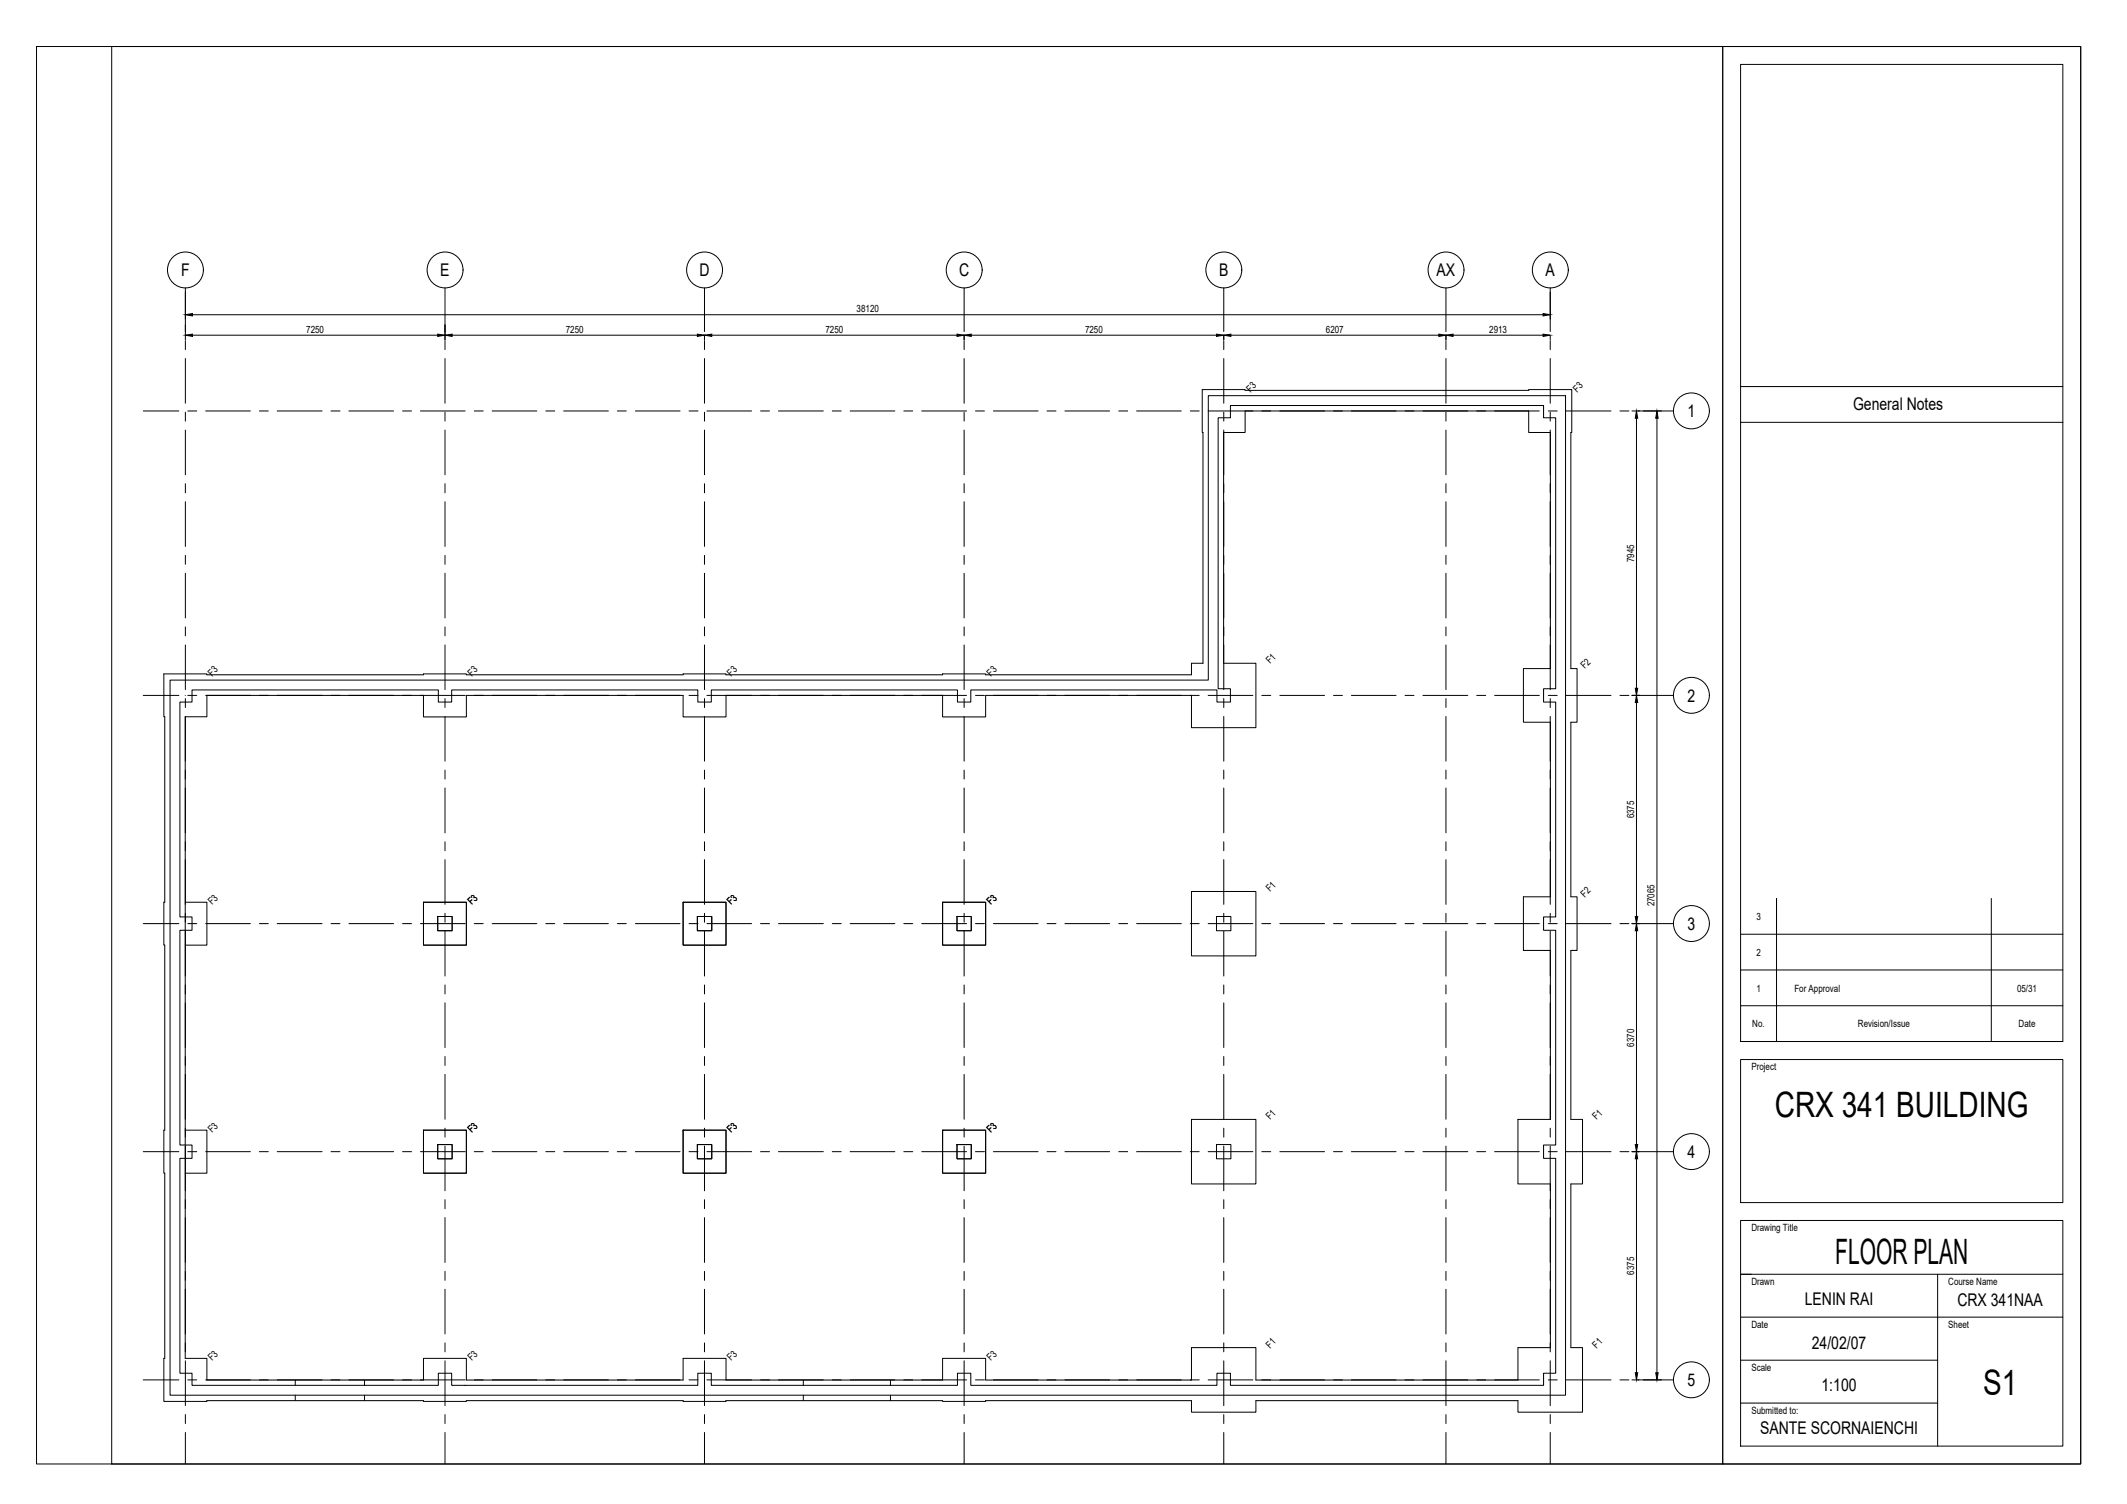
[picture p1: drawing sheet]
<svg xmlns="http://www.w3.org/2000/svg" width="594mm" height="420mm" viewBox="0 0 594 420" stroke-linecap="round" stroke-linejoin="round" font-family="sans-serif">
<!-- layer: S-GRID -->
<g fill="none" stroke="#000" stroke-width=".28">
<path d="M51.8 80.4v12.2M51.8 95.2v2.5M124.3 80.4v12.2M124.3 95.2v2.5M196.8 80.4v12.2M196.8 95.2v2.5M269.3 80.4v12.2M269.3 95.2v2.5M341.8 80.4v12.2M341.8 95.2v2.5M403.9 80.4v12.2M403.9 95.2v2.5"/>
<path d="M433 80.4v12.2M433 95.2v2.5M40 114.8h10M51.8 100.2v12.4M51.8 115.1v2.5M52.5 114.8h2.4M57.4 114.8h12.5M72.4 114.8h2.5M77.4 114.8h12.6M92.5 114.8h2.5M97.5 114.8h12.4M112.4 114.8h2.5"/>
<path d="M117.4 114.8h12.5M124.3 100.2v12.4M124.3 115.1v2.5M132.5 114.8h2.5M137.5 114.8h12.4M152.4 114.8h2.5M157.4 114.8h12.5M172.4 114.8h2.5M177.5 114.8h12.4M192.4 114.8h2.5M196.8 100.2v12.4M196.8 115.1v2.5"/>
<path d="M197.4 114.8h12.5M212.4 114.8h2.5M217.4 114.8h12.6M232.5 114.8h2.4M237.4 114.8h12.5M252.4 114.8h2.5M257.4 114.8h12.6M269.3 100.2v12.4M269.3 115.1v2.5M272.5 114.8h2.5M277.5 114.8h12.4M292.4 114.8h2.5"/>
<path d="M297.4 114.8h12.5M312.5 114.8h2.5M317.5 114.8h12.4M332.4 114.8h2.5M337.4 114.8h12.5M341.8 100.2v12.4M341.8 115.1v2.5M352.4 114.8h2.5M357.5 114.8h12.5M372.4 114.8h2.5M377.4 114.8h12.5M392.4 114.8h2.5"/>
<path d="M397.4 114.8h12.6M403.9 100.2v12.4M403.9 115.1v2.5M412.5 114.8h2.5M417.4 114.8h12.5M432.4 114.8h2.5M433 100.2v12.4M433 115.1v2.5M437.4 114.8h12.6M452.5 114.8h2.5M457.5 114.8h9.9M51.8 120.1v12.5"/>
<path d="M51.8 135.1v2.6M124.3 120.1v12.5M124.3 135.1v2.6M196.8 120.1v12.5M196.8 135.1v2.6M269.3 120.1v12.5M269.3 135.1v2.6M341.8 120.1v12.5M341.8 135.1v2.6M403.9 120.1v12.5M403.9 135.1v2.6M433 120.1v12.5"/>
<path d="M433 135.1v2.6M51.8 140.2v12.5M51.8 155.2v2.4M124.3 140.2v12.5M124.3 155.2v2.4M196.8 140.2v12.5M196.8 155.2v2.4M269.3 140.2v12.5M269.3 155.2v2.4M341.8 140.2v12.5M341.8 155.2v2.4M403.9 140.2v12.5"/>
<path d="M403.9 155.2v2.4M433 140.2v12.5M433 155.2v2.4M51.8 160.1v12.5M51.8 175.1v2.5M124.3 160.1v12.5M124.3 175.1v2.5M196.8 160.1v12.5M196.8 175.1v2.5M269.3 160.1v12.5M269.3 175.1v2.5M341.8 160.1v12.5"/>
<path d="M341.8 175.1v2.5M403.9 160.1v12.5M403.9 175.1v2.5M433 160.1v12.5M433 175.1v2.5M40 194.3h10M51.8 180.2v12.5M51.8 195.2v2.5M52.5 194.3h2.4M57.4 194.3h12.5M72.4 194.3h2.5M77.4 194.3h12.6"/>
<path d="M92.5 194.3h2.5M97.5 194.3h12.4M112.4 194.3h2.5M117.4 194.3h12.5M124.3 180.2v12.5M124.3 195.2v2.5M132.5 194.3h2.5M137.5 194.3h12.4M152.4 194.3h2.5M157.4 194.3h12.5M172.4 194.3h2.5M177.5 194.3h12.4"/>
<path d="M192.4 194.3h2.5M196.8 180.2v12.5M196.8 195.2v2.5M197.4 194.3h12.5M212.4 194.3h2.5M217.4 194.3h12.6M232.5 194.3h2.4M237.4 194.3h12.5M252.4 194.3h2.5M257.4 194.3h12.6M269.3 180.2v12.5M269.3 195.2v2.5"/>
<path d="M272.5 194.3h2.5M277.5 194.3h12.4M292.4 194.3h2.5M297.4 194.3h12.5M312.5 194.3h2.5M317.5 194.3h12.4M332.4 194.3h2.5M337.4 194.3h12.5M341.8 180.2v12.5M341.8 195.2v2.5M352.4 194.3h2.5M357.5 194.3h12.5"/>
<path d="M372.4 194.3h2.5M377.4 194.3h12.5M392.4 194.3h2.5M397.4 194.3h12.6M403.9 180.2v12.5M403.9 195.2v2.5M412.5 194.3h2.5M417.4 194.3h12.5M432.4 194.3h2.5M433 180.2v12.5M433 195.2v2.5M437.4 194.3h12.6"/>
<path d="M452.5 194.3h2.5M457.5 194.3h9.9M51.8 200.2v12.4M51.8 215.1v2.5M124.3 200.2v12.4M124.3 215.1v2.5M196.8 200.2v12.4M196.8 215.1v2.5M269.3 200.2v12.4M269.3 215.1v2.5M341.8 200.2v12.4M341.8 215.1v2.5"/>
<path d="M403.9 200.2v12.4M403.9 215.1v2.5M433 200.2v12.4M433 215.1v2.5M51.8 220.1v12.6M51.8 235.2v2.5M124.3 220.1v12.6M124.3 235.2v2.5M196.8 220.1v12.6M196.8 235.2v2.5M269.3 220.1v12.6M269.3 235.2v2.5"/>
<path d="M341.8 220.1v12.6M341.8 235.2v2.5M403.9 220.1v12.6M403.9 235.2v2.5M433 220.1v12.6M433 235.2v2.5M40 258h10M51.8 240.2v12.4M51.8 255.1v2.5M52.5 258h2.4M57.4 258h12.5M72.4 258h2.5"/>
<path d="M77.4 258h12.6M92.5 258h2.5M97.5 258h12.4M112.4 258h2.5M117.4 258h12.5M124.3 240.2v12.4M124.3 255.1v2.5M132.5 258h2.5M137.5 258h12.4M152.4 258h2.5M157.4 258h12.5M172.4 258h2.5"/>
<path d="M177.5 258h12.4M192.4 258h2.5M196.8 240.2v12.4M196.8 255.1v2.5M197.4 258h12.5M212.4 258h2.5M217.4 258h12.6M232.5 258h2.4M237.4 258h12.5M252.4 258h2.5M257.4 258h12.6M269.3 240.2v12.4"/>
<path d="M269.3 255.1v2.5M272.5 258h2.5M277.5 258h12.4M292.4 258h2.5M297.4 258h12.5M312.5 258h2.5M317.5 258h12.4M332.4 258h2.5M337.4 258h12.5M341.8 240.2v12.4M341.8 255.1v2.5M352.4 258h2.5"/>
<path d="M357.5 258h12.5M372.4 258h2.5M377.4 258h12.5M392.4 258h2.5M397.4 258h12.6M403.9 240.2v12.4M403.9 255.1v2.5M412.5 258h2.5M417.4 258h12.5M432.4 258h2.5M433 240.2v12.4M433 255.1v2.5"/>
<path d="M437.4 258h12.6M452.5 258h2.5M457.5 258h9.9M51.8 260.1v12.6M51.8 275.2v2.5M124.3 260.1v12.6M124.3 275.2v2.5M196.8 260.1v12.6M196.8 275.2v2.5M269.3 260.1v12.6M269.3 275.2v2.5M341.8 260.1v12.6"/>
<path d="M341.8 275.2v2.5M403.9 260.1v12.6M403.9 275.2v2.5M433 260.1v12.6M433 275.2v2.5M51.8 280.2v12.5M51.8 295.1v2.5M124.3 280.2v12.5M124.3 295.1v2.5M196.8 280.2v12.5M196.8 295.1v2.5M269.3 280.2v12.5"/>
<path d="M269.3 295.1v2.5M341.8 280.2v12.5M341.8 295.1v2.5M403.9 280.2v12.5M403.9 295.1v2.5M433 280.2v12.5M433 295.1v2.5M51.8 300.1v12.6M51.8 315.2v2.5M124.3 300.1v12.6M124.3 315.2v2.5M196.8 300.1v12.6"/>
<path d="M196.8 315.2v2.5M269.3 300.1v12.6M269.3 315.2v2.5M341.8 300.1v12.6M341.8 315.2v2.5M403.9 300.1v12.6M403.9 315.2v2.5M433 300.1v12.6M433 315.2v2.5M40 321.7h10M51.8 320.2v12.5M51.8 335.2v2.5"/>
<path d="M52.5 321.7h2.4M57.4 321.7h12.5M72.4 321.7h2.5M77.4 321.7h12.6M92.5 321.7h2.5M97.5 321.7h12.4M112.4 321.7h2.5M117.4 321.7h12.5M124.3 320.2v12.5M124.3 335.2v2.5M132.5 321.7h2.5M137.5 321.7h12.4"/>
<path d="M152.4 321.7h2.5M157.4 321.7h12.5M172.4 321.7h2.5M177.5 321.7h12.4M192.4 321.7h2.5M196.8 320.2v12.5M196.8 335.2v2.5M197.4 321.7h12.5M212.4 321.7h2.5M217.4 321.7h12.6M232.5 321.7h2.4M237.4 321.7h12.5"/>
<path d="M252.4 321.7h2.5M257.4 321.7h12.6M269.3 320.2v12.5M269.3 335.2v2.5M272.5 321.7h2.5M277.5 321.7h12.4M292.4 321.7h2.5M297.4 321.7h12.5M312.5 321.7h2.5M317.5 321.7h12.4M332.4 321.7h2.5M337.4 321.7h12.5"/>
<path d="M341.8 320.2v12.5M341.8 335.2v2.5M352.4 321.7h2.5M357.5 321.7h12.5M372.4 321.7h2.5M377.4 321.7h12.5M392.4 321.7h2.5M397.4 321.7h12.6M403.9 320.2v12.5M403.9 335.2v2.5M412.5 321.7h2.5M417.4 321.7h12.5"/>
<path d="M432.4 321.7h2.5M433 320.2v12.5M433 335.2v2.5M437.4 321.7h12.6M452.5 321.7h2.5M457.5 321.7h9.9M51.8 340.1v12.6M51.8 355.2v2.5M124.3 340.1v12.6M124.3 355.2v2.5M196.8 340.1v12.6M196.8 355.2v2.5"/>
<path d="M269.3 340.1v12.6M269.3 355.2v2.5M341.8 340.1v12.6M341.8 355.2v2.5M403.9 340.1v12.6M403.9 355.2v2.5M433 340.1v12.6M433 355.2v2.5M51.8 360.2v12.5M51.8 375.2v2.5M124.3 360.2v12.5M124.3 375.2v2.5"/>
<path d="M196.8 360.2v12.5M196.8 375.2v2.5M269.3 360.2v12.5M269.3 375.2v2.5M341.8 360.2v12.5M341.8 375.2v2.5M403.9 360.2v12.5M403.9 375.2v2.5M433 360.2v12.5M433 375.2v2.5M40 385.5h10M51.8 380.2v12.5"/>
<path d="M51.8 395.2v2.5M52.5 385.5h2.4M57.4 385.5h12.5M72.4 385.5h2.5M77.4 385.5h12.6M92.5 385.5h2.5M97.5 385.5h12.4M112.4 385.5h2.5M117.4 385.5h12.5M124.3 380.2v12.5M124.3 395.2v2.5M132.5 385.5h2.5"/>
<path d="M137.5 385.5h12.4M152.4 385.5h2.5M157.4 385.5h12.5M172.4 385.5h2.5M177.5 385.5h12.4M192.4 385.5h2.5M196.8 380.2v12.5M196.8 395.2v2.5M197.4 385.5h12.5M212.4 385.5h2.5M217.4 385.5h12.6M232.5 385.5h2.4"/>
<path d="M237.4 385.5h12.5M252.4 385.5h2.5M257.4 385.5h12.6M269.3 380.2v12.5M269.3 395.2v2.5M272.5 385.5h2.5M277.5 385.5h12.4M292.4 385.5h2.5M297.4 385.5h12.5M312.5 385.5h2.5M317.5 385.5h12.4M332.4 385.5h2.5"/>
<path d="M337.4 385.5h12.5M341.8 380.2v12.5M341.8 395.2v2.5M352.4 385.5h2.5M357.5 385.5h12.5M372.4 385.5h2.5M377.4 385.5h12.5M392.4 385.5h2.5M397.4 385.5h12.6M403.9 380.2v12.5M403.9 395.2v2.5M412.5 385.5h2.5"/>
<path d="M417.4 385.5h12.5M432.4 385.5h2.5M433 380.2v12.5M433 395.2v2.5M437.4 385.5h12.6M452.5 385.5h2.5M457.5 385.5h9.9M51.8 400.2v8.7M124.3 400.2v8.7M196.8 400.2v8.7M269.3 400.2v8.7M341.8 400.2v8.7"/>
<path d="M403.9 400.2v8.7M433 400.2v8.7"/>
<circle cx="51.8" cy="75.4" r="5"/>
<circle cx="124.3" cy="75.4" r="5"/>
<circle cx="196.8" cy="75.4" r="5"/>
<circle cx="269.3" cy="75.4" r="5"/>
<circle cx="341.8" cy="75.4" r="5"/>
<circle cx="403.9" cy="75.4" r="5"/>
<circle cx="433" cy="75.4" r="5"/>
<circle cx="472.4" cy="114.8" r="5"/>
<circle cx="472.4" cy="194.2" r="5"/>
<circle cx="472.4" cy="258" r="5"/>
<circle cx="472.4" cy="321.7" r="5"/>
<circle cx="472.4" cy="385.5" r="5"/>
</g>
<!-- layer: S-ANNOTATIONS -->
<g fill="none" stroke="#000" stroke-width=".28">
<path d="M51.8 81.6v7.6M51.8 90.8v4.1M53.8 93.6h68.5M53.8 87.9h377.2M124.3 90.8v4.1M126.3 93.6h68.9M196.8 93.9v1M198.8 93.6h68.5M269.3 93.9v1M271.3 93.6h68.5M341.8 93.9v1M343.8 93.6h58.1"/>
<path d="M403.9 93.9v1M405.8 93.6h25.2M433 81.6v7.6M433 93.9v1M455.8 114.8h2.1M457.1 116.8v75.5M459 114.8h5.1M462.8 116.8v266.7M455.8 194.3h2.1M457.1 196.3v59.7M455.8 258h2.1M457.1 260v59.7"/>
<path d="M455.8 321.7h2M457.1 323.7v59.8M455.8 385.5h2M459 385.5h5.1"/>
</g>
<g fill="#000" stroke="#000" stroke-width=".28">
<path d="M51.8 93.6l2-.3v.7zM51.8 87.9l2-.3v.7zM122.3 93.3l2 .3-2 .4zM124.3 93.6l2-.3v.7zM194.8 93.3l2 .3-2 .4zM196.8 93.6l2-.3v.7zM267.3 93.3l2 .3-2 .4zM269.3 93.6l2-.3v.7zM339.8 93.3l2 .3-2 .4zM341.8 93.6l2-.3v.7zM401.9 93.3l2 .3-2 .4zM403.9 93.6l1.9-.3v.7z"/>
<path d="M431 93.3l2 .3-2 .4zM431 87.6l2 .3-2 .4zM457.1 114.8l.3 2h-.7zM462.8 114.8l.3 2h-.7zM457.1 194.3l.3 2h-.7zM456.7 192.3h.7l-.3 2zM456.7 256h.7l-.3 2zM457.1 258l.3 2h-.7zM456.7 319.7h.7l-.3 2zM457.1 321.7l.3 2h-.7zM456.7 383.5h.7l-.3 2zM462.4 383.5h.7l-.3 2z"/>
</g>
<!-- layer: S-FOUNDATION -->
<path d="M47.5 190h290v-79.5h99.8v279.3h-389.8zM50.2 196.1h3.4v-3.4h68.8v3.4h3.8v-3.4h68.7v3.4h3.8v-3.4h68.7v3.4h3.7v-3.4h68.8v3.4h3.8v-3.7h-3.5v-75.7h3.5v-3.4h87.4v3.4h3.4v75.7h-3.4v3.7h3.4v60.1h-3.4v3.7h3.4v60h-3.4v3.7h3.4v60h-3.4v3.4h-87.4v-3.4h-3.8v3.4h-68.8v-3.4h-3.7v3.4h-68.7v-3.4h-3.8v3.4h-68.7v-3.4h-3.8v3.4h-68.8v-3.4h-3.4v-60h3.4v-3.7h-3.4v-60h3.4v-3.7h-3.4zM122.3 256h4v4h-4zM194.8 256h4v4h-4zM267.3 256h4v4h-4zM339.8 256h4v4h-4zM122.3 319.7h4v4h-4zM194.8 319.7h4v4h-4zM267.3 319.7h4v4h-4zM339.8 319.7h4v4h-4z" fill="none" stroke="#000" stroke-width=".28"/>
<!-- layer: S-FOOTING -->
<g fill="none" stroke="#000" stroke-width=".28">
<path d="M45.8 188.3h12v.2h60.5v-.2h12v.2h60.5v-.2h12v.2h60.5v-.2h12v.2h57.5v-3.2h3.2v-64.5h-.2v-12h12v.3h79.2v-.3h12v12h-.3v66h1.8v15h-1.8v48.7h1.8v15h-1.8v47.2h3.3v18.1h-3.3v45.7h3.3v18h-18v-3.2h-73.2v3.2h-18v-3.2h-57.5v.2h-12v-.2h-60.5v.2h-12v-.2h-60.5v.2h-12v-.2h-60.5v.2h-12v-12h.2v-51.8h-.2v-12h.2v-51.7h-.2v-11.9h.2v-51.9h-.2zM51.7 194.3h.1M51.7 200.2h6.1v-5.9h60.5v6h12v-6h60.5v6h12v-6h60.5v6h12v-6h57.5v9h18v-18h-9v-64.5h6v-6h79.2v6h6v66h-7.5v15h7.5v48.7h-7.5v15h7.5v47.2h-9v18.1h9v45.7h-9v9h-73.2v-9h-18v9h-57.5v-6h-12v6h-60.5v-6h-12v6h-60.5v-6h-12v6h-60.5v-6h-6.1zM51.7 252.1h6.1v11.9h-6.1M118.3 252.1h12v11.9h-12zM190.8 252.1h12v11.9h-12zM263.3 252.1h12v11.9h-12zM332.8 249h18v18h-18zM51.7 315.7h6.1v12h-6.1M118.3 315.7h12v12h-12zM190.8 315.7h12v12h-12zM263.3 315.7h12v12h-12z"/>
<path d="M332.8 312.7h18v18.1h-18zM82.5 385.5v1.5M82.5 389.8v1.5M101.8 385.5v1.5M101.8 389.8v1.5M224.4 385.5v1.5M224.4 389.8v1.5M248.7 385.5v1.5M248.7 389.8v1.5"/>
</g>
<!-- layer: G-BORDER -->
<g fill="none" stroke="#000" stroke-width=".28">
<path d="M10.2 13h571v396h-571zM481.2 13h100v396h-100zM486.2 18h90v273h-90zM486.2 108h90M486.2 118h90M496.2 251v40M556.2 251v40M486.2 271h90M486.2 261h90M486.2 296h90v40h-90zM486.2 291h90M486.2 281h90"/>
<path d="M486.2 341h90v63h-90zM486.2 356h90M541.2 356v48M486.2 368h90M486.2 380h55M486.2 392h55"/>
</g>
<!-- layer: 0 -->
<path d="M31.2 13h450v396h-450z" fill="none" stroke="#000" stroke-width=".28"/>
<g font-size="9.8">
<text x="495.7" y="312">CRX 341 BUILDING</text>
<text x="512.6" y="353">FLOOR PLAN</text>
<text x="553.9" y="389.7">S1</text>
</g>
<g font-size="4.9">
<text x="50.6" y="77.2">F</text>
<text x="123" y="77.2">E</text>
<text x="195.4" y="77.2">D</text>
<text x="267.9" y="77.2">C</text>
<text x="340.5" y="77.2">B</text>
<text x="401.2" y="77.2">AX</text>
<text x="431.7" y="77.2">A</text>
<text x="471.3" y="116.6">1</text>
<text x="517.6" y="114.6">General Notes</text>
<text x="471.3" y="196">2</text>
<text x="471.3" y="259.8">3</text>
<text x="471.3" y="323.5">4</text>
<text x="504.1" y="364.7">LENIN RAI</text>
<text x="546.7" y="364.7">CRX 341NAA</text>
<text x="506.1" y="376.7">24/02/07</text>
<text x="471.3" y="387.2">5</text>
<text x="508.8" y="388.7">1:100</text>
<text x="491.6" y="400.7">SANTE SCORNAIENCHI</text>
</g>
<g font-size="2.8">
<text x="239.3" y="87.2">38120</text>
<text x="85.6" y="93">7250</text>
<text x="158" y="93">7250</text>
<text x="230.5" y="93">7250</text>
<text x="303.1" y="93">7250</text>
<text x="370.3" y="93">6207</text>
<text x="416" y="93">2913</text>
<text x="349.2" y="109.7" transform="rotate(-44 349.2 109.7)">F3</text>
<text x="440.5" y="109.7" transform="rotate(-44 440.5 109.7)">F3</text>
<text x="456.4" y="157.1" transform="rotate(-90 456.4 157.1)">7945</text>
<text x="354.8" y="185.5" transform="rotate(-45 354.8 185.5)">F1</text>
<text x="59.3" y="189.1" transform="rotate(-46 59.3 189.1)">F3</text>
<text x="131.7" y="189.1" transform="rotate(-44 131.7 189.1)">F3</text>
<text x="204.3" y="189.1" transform="rotate(-45 204.3 189.1)">F3</text>
<text x="276.8" y="189.1" transform="rotate(-44 276.8 189.1)">F3</text>
<text x="442.6" y="187" transform="rotate(-45 442.6 187)">F2</text>
<text x="456.4" y="228.6" transform="rotate(-90 456.4 228.6)">6375</text>
<text x="354.8" y="249.3" transform="rotate(-45 354.8 249.3)">F1</text>
<text x="442.6" y="250.8" transform="rotate(-45 442.6 250.8)">F2</text>
<text x="59.3" y="252.9" transform="rotate(-45 59.3 252.9)">F3</text>
<text x="131.7" y="252.9" transform="rotate(-44 131.7 252.9)">F3</text>
<text x="204.3" y="252.9" transform="rotate(-45 204.3 252.9)">F3</text>
<text x="276.8" y="252.9" transform="rotate(-44 276.8 252.9)">F3</text>
<text x="462.2" y="253.2" transform="rotate(-90 462.2 253.2)">27065</text>
<text x="490.6" y="257">3</text>
<text x="490.6" y="267">2</text>
<text x="490.6" y="277">1</text>
<text x="501.2" y="277">For Approval</text>
<text x="563.4" y="277">05/31</text>
<text x="489.4" y="287">No.</text>
<text x="518.9" y="287">Revision/Issue</text>
<text x="563.8" y="287">Date</text>
<text x="456.4" y="292.4" transform="rotate(-90 456.4 292.4)">6370</text>
<text x="489.2" y="299">Project</text>
<text x="59.3" y="316.6" transform="rotate(-45 59.3 316.6)">F3</text>
<text x="131.7" y="316.6" transform="rotate(-44 131.7 316.6)">F3</text>
<text x="204.3" y="316.6" transform="rotate(-45 204.3 316.6)">F3</text>
<text x="276.8" y="316.6" transform="rotate(-44 276.8 316.6)">F3</text>
<text x="354.8" y="313" transform="rotate(-46 354.8 313)">F1</text>
<text x="445.9" y="313" transform="rotate(-45 445.9 313)">F1</text>
<text x="489.2" y="344">Drawing Title</text>
<text x="456.4" y="356.1" transform="rotate(-90 456.4 356.1)">6375</text>
<text x="489.2" y="359">Drawn</text>
<text x="544.2" y="359">Course Name</text>
<text x="489.2" y="371">Date</text>
<text x="544.2" y="371">Sheet</text>
<text x="354.8" y="376.7" transform="rotate(-46 354.8 376.7)">F1</text>
<text x="445.9" y="376.7" transform="rotate(-45 445.9 376.7)">F1</text>
<text x="59.3" y="380.3" transform="rotate(-45 59.3 380.3)">F3</text>
<text x="131.7" y="380.3" transform="rotate(-44 131.7 380.3)">F3</text>
<text x="204.3" y="380.3" transform="rotate(-45 204.3 380.3)">F3</text>
<text x="276.8" y="380.3" transform="rotate(-44 276.8 380.3)">F3</text>
<text x="489.2" y="383">Scale</text>
<text x="489.2" y="395">Submitted to:</text>
</g>
</svg>
